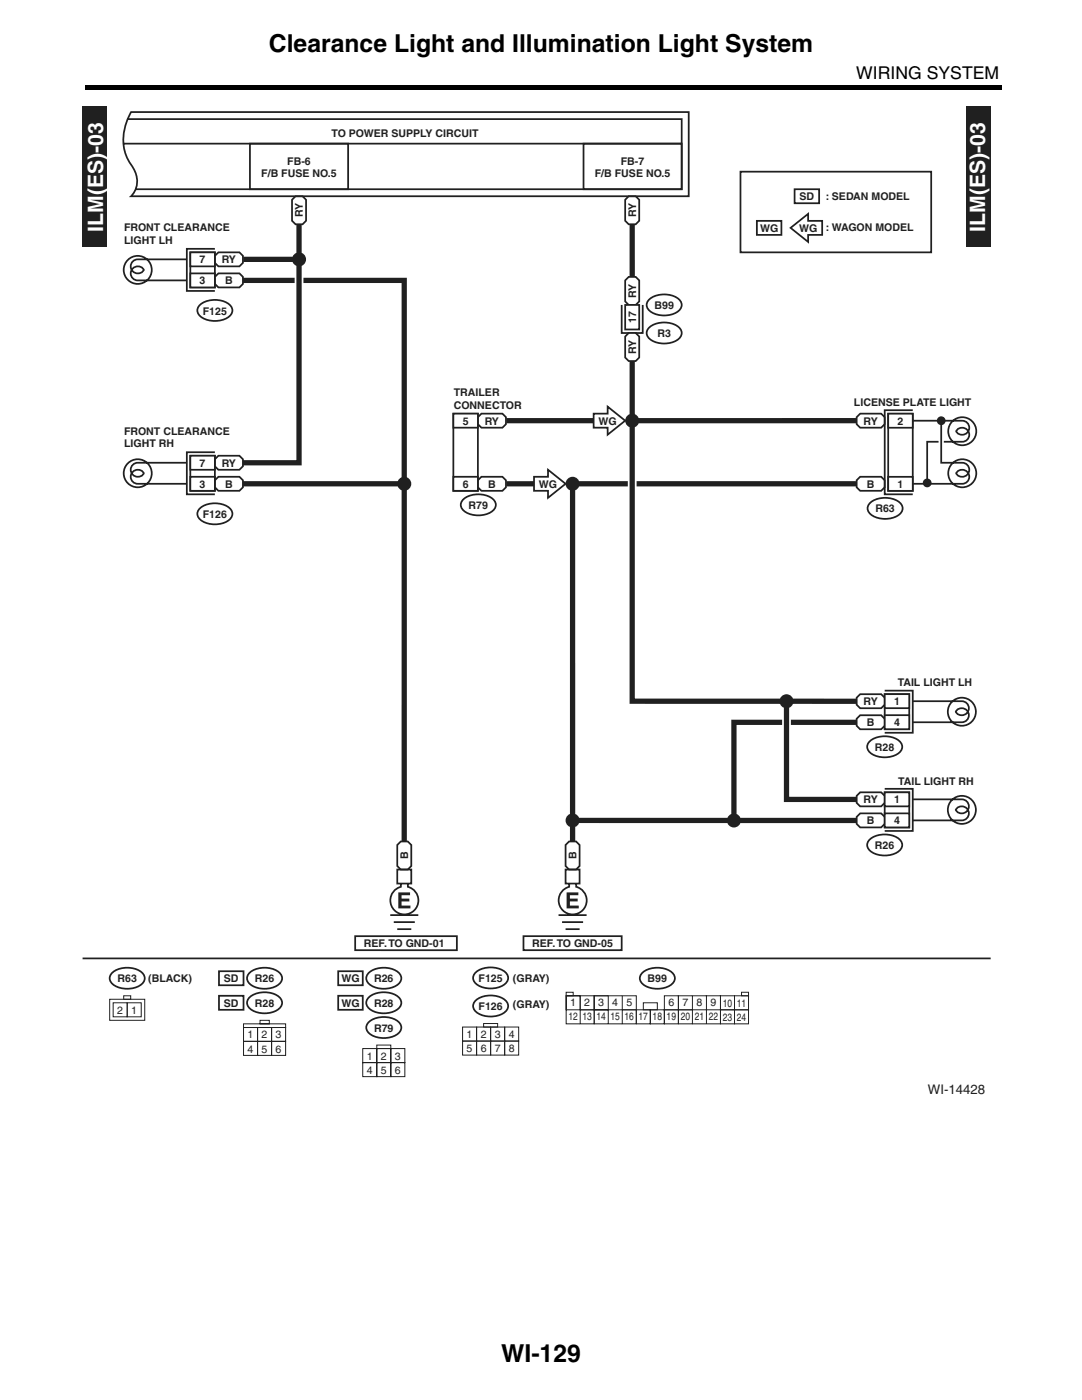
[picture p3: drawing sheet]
<svg xmlns="http://www.w3.org/2000/svg" width="216mm" height="279mm" viewBox="0 0 216 279" stroke-linecap="round" stroke-linejoin="round" font-family="sans-serif">
<path d="M17 17h183v.8h-183z" fill="#000"/>
<g fill="#231f20">
<path d="M16.5 21.3h4.9v28h-4.9z"/>
<path d="M192.8 21.3h4.9v28h-4.9z"/>
</g>
<path d="M80.7 133.7v31.5z" fill="#fff"/>
<path d="M80.7 133.7v31.5" fill="none" stroke="#fff" stroke-width="1.8" stroke-linecap="butt"/>
<path d="M48.5 56h32.2v112M48.6 51.8h11.1M80.8 96.6h-32.3M108.1 96.6h-7M114.3 96.6h56.7M171 144.2h-24.5v19.6" fill="none" stroke="#231f20" stroke-width="1.1" stroke-linecap="butt"/>
<path d="M114.3 114.1v43.4z" fill="#fff"/>
<path d="M114.3 114.1v43.4" fill="none" stroke="#fff" stroke-width="1.8" stroke-linecap="butt"/>
<path d="M59.7 54.6v8.4z" fill="#fff"/>
<path d="M59.7 54.6v8.4" fill="none" stroke="#fff" stroke-width="1.8" stroke-linecap="butt"/>
<path d="M126.2 90.3v11.9z" fill="#fff"/>
<path d="M126.2 90.3v11.9" fill="none" stroke="#fff" stroke-width="1.8" stroke-linecap="butt"/>
<path d="M157 142.1v9.1z" fill="#fff"/>
<path d="M157 142.1v9.1" fill="none" stroke="#fff" stroke-width="1.8" stroke-linecap="butt"/>
<path d="M24.8 28.7h111.3M25.5 23.8h110.6v14h-109M26.2 22.4h111.3v16.8h-111.3a4.4 4.4 0 0 0 .7-5.1l-.7-1.2a9.6 9.6 0 0 1-.3-10zM113.6 168h1.4l.7 .7v4.2l-.7 .7h-1.4l-.7-.7v-4.2zM104.5 186.9h19.6v2.8h-19.6z" fill="none" stroke="#231f20" stroke-width=".35"/>
<path d="M113.1 178.1h2.3v.6h-1.6v.7h1.5v.5h-1.5v.9h1.7v.5h-2.4z" fill="#231f20"/>
<path d="M79.3 168.7l.7-.7h1.4l.7 .7v4.2l-.7 .7h-1.4l-.7-.7zM112.9 173.6h2.8v2.8h-2.8zM113.6 176.4v.6a2.8 2.8 0 0 0-1.6 4.3 2.8 2.8 0 0 0 4.6 0 2.8 2.8 0 0 0-1.6-4.3v-.6M70.9 186.9h20.3v2.8h-20.3zM111.5 182.7h5.6M112.2 184.1h4.2M112.9 185.5h2.8" fill="none" stroke="#231f20" stroke-width=".35"/>
<path d="M79.5 178.1h2.4v.6h-1.7v.7h1.5v.5h-1.5v.9h1.7v.5h-2.4z" fill="#231f20"/>
<path d="M79.3 173.6h2.8v2.8h-2.8zM80 176.4v.6a2.8 2.8 0 0 0-1.6 4.3 2.8 2.8 0 0 0 4.6 0 2.8 2.8 0 0 0-1.6-4.3v-.6M77.9 182.7h5.6M78.6 184.1h4.2M79.3 185.5h2.8" fill="none" stroke="#231f20" stroke-width=".35"/>
<g fill="#231f20">
<circle cx="157" cy="140" r="1.4"/>
<circle cx="146.5" cy="163.8" r="1.4"/>
<circle cx="114.3" cy="163.8" r="1.4"/>
<circle cx="80.7" cy="96.6" r="1.4"/>
<circle cx="59.7" cy="51.8" r="1.4"/>
<circle cx="126.2" cy="84" r="1.4"/>
<circle cx="114.3" cy="96.6" r="1.4"/>
</g>
<path d="M49.9 28.7h19.6v9.1h-19.6zM59 39.2h1.4l.7 .7v4.2l-.7 .7h-1.4l-.7-.7v-4.2zM116.5 28.7h19.6v9.1h-19.6zM125.5 39.2h1.4l.7 .7v4.2l-.7 .7h-1.4l-.7-.7v-4.2zM147.8 34.3h38.1v16.1h-38.1z" fill="none" stroke="#231f20" stroke-width=".35"/>
<path d="M114.3 96.6v71.4" fill="none" stroke="#231f20" stroke-width="1.1" stroke-linecap="butt"/>
<path d="M38 50.4h4.9v7h-4.9z" fill="#fff"/>
<path d="M38 50.4h4.9v7h-4.9zM42.9 49.7h-5.6v8.4h5.6" fill="none" stroke="#231f20" stroke-width=".35"/>
<path d="M43.6 50.4h4.2l.7 .7v1.4l-.7 .7h-4.2l-.7-.7v-1.4z" fill="#fff"/>
<path d="M43.6 50.4h4.2l.7 .7v1.4l-.7 .7h-4.2l-.7-.7v-1.4z" fill="none" stroke="#231f20" stroke-width=".35"/>
<path d="M43.6 54.6h4.2l.7 .7v1.4l-.7 .7h-4.2l-.7-.7v-1.4z" fill="#fff"/>
<path d="M43.6 54.6h4.2l.7 .7v1.4l-.7 .7h-4.2l-.7-.7v-1.4z" fill="none" stroke="#231f20" stroke-width=".35"/>
<path d="M38 54.6h4.9v2.8h-4.9z" fill="#fff"/>
<path d="M38 54.6h4.9v2.8h-4.9z" fill="none" stroke="#231f20" stroke-width=".35"/>
<path d="M38 50.4h4.9v2.8h-4.9z" fill="#fff"/>
<g fill="none" stroke="#231f20" stroke-width=".35">
<path d="M37.3 51.8h-9.8a1.4 1.4 0 0 0-1.2 2.1 1.4 1.4 0 0 0 2.4 0 1.4 1.4 0 0 0-2.4 0 1.4 1.4 0 0 0 1.2 2.1h9.8M38 50.4h4.9v2.8h-4.9zM39.7 61a4.8 4.8 0 0 1 6.3 0 1.63 1.63 0 0 1-.9 2.6 4.9 4.9 0 0 1-5.4-.7 1.38 1.38 0 0 1 0-1.9z"/>
<circle cx="27.5" cy="53.9" r="2.8"/>
</g>
<path d="M38 91h4.9v7h-4.9z" fill="#fff"/>
<path d="M38 91h4.9v7h-4.9zM42.9 90.3h-5.6v8.4h5.6M39.7 101.6a4.8 4.8 0 0 1 6.3 0 1.63 1.63 0 0 1-.9 2.6 4.9 4.9 0 0 1-5.4-.7 1.38 1.38 0 0 1 0-1.9z" fill="none" stroke="#231f20" stroke-width=".35"/>
<path d="M90.5 82.6h4.9v15.4h-4.9z" fill="#fff"/>
<path d="M90.5 82.6h4.9v15.4h-4.9z" fill="none" stroke="#231f20" stroke-width=".35"/>
<path d="M95.4 83.3l.7-.7h4.2l.7 .7v1.4l-.7 .7h-4.2l-.7-.7z" fill="#fff"/>
<path d="M95.4 83.3l.7-.7h4.2l.7 .7v1.4l-.7 .7h-4.2l-.7-.7z" fill="none" stroke="#231f20" stroke-width=".35"/>
<path d="M95.4 95.9l.7-.7h4.2l.7 .7v1.4l-.7 .7h-4.2l-.7-.7z" fill="#fff"/>
<path d="M95.4 95.9l.7-.7h4.2l.7 .7v1.4l-.7 .7h-4.2l-.7-.7z" fill="none" stroke="#231f20" stroke-width=".35"/>
<path d="M90.5 95.2h4.9v2.8h-4.9z" fill="#fff"/>
<path d="M90.5 95.2h4.9v2.8h-4.9z" fill="none" stroke="#231f20" stroke-width=".35"/>
<path d="M90.5 82.6h4.9v2.8h-4.9z" fill="#fff"/>
<g fill="none" stroke="#231f20" stroke-width=".35">
<path d="M90.5 82.6h4.9v2.8h-4.9zM92.3 99.9a4.8 4.8 0 0 1 6.3 0 1.63 1.63 0 0 1-.9 2.5 4.9 4.9 0 0 1-5.4-.7 1.38 1.38 0 0 1 0-1.8zM182.2 140h9.8a1.4 1.4 0 0 1 1.2 2.1 1.4 1.4 0 0 1-2.4 0 1.4 1.4 0 0 1 2.4 0 1.4 1.4 0 0 1-1.2 2.1h-9.8"/>
<circle cx="192" cy="142.1" r="2.8"/>
</g>
<path d="M176.6 138.6h4.9v7h-4.9z" fill="#fff"/>
<path d="M176.6 138.6h4.9v7h-4.9zM176.6 137.9h5.6v8.4h-5.6" fill="none" stroke="#231f20" stroke-width=".35"/>
<path d="M171.7 138.6h4.2l.7 .7v1.4l-.7 .7h-4.2l-.7-.7v-1.4z" fill="#fff"/>
<path d="M171.7 138.6h4.2l.7 .7v1.4l-.7 .7h-4.2l-.7-.7v-1.4z" fill="none" stroke="#231f20" stroke-width=".35"/>
<path d="M176.6 138.6h4.9v2.8h-4.9z" fill="#fff"/>
<path d="M176.6 138.6h4.9v2.8h-4.9z" fill="none" stroke="#231f20" stroke-width=".35"/>
<path d="M171.7 142.8h4.2l.7 .7v1.4l-.7 .7h-4.2l-.7-.7v-1.4z" fill="#fff"/>
<path d="M171.7 142.8h4.2l.7 .7v1.4l-.7 .7h-4.2l-.7-.7v-1.4z" fill="none" stroke="#231f20" stroke-width=".35"/>
<path d="M176.6 142.8h4.9v2.8h-4.9z" fill="#fff"/>
<path d="M173.4 148.2a4.8 4.8 0 0 1 6.3 0 1.63 1.63 0 0 1-.9 2.5 4.9 4.9 0 0 1-5.4-.7 1.38 1.38 0 0 1 0-1.8zM176.6 142.8h4.9v2.8h-4.9z" fill="none" stroke="#231f20" stroke-width=".35"/>
<path d="M43.6 91h4.2l.7 .7v1.4l-.7 .7h-4.2l-.7-.7v-1.4z" fill="#fff"/>
<path d="M43.6 91h4.2l.7 .7v1.4l-.7 .7h-4.2l-.7-.7v-1.4z" fill="none" stroke="#231f20" stroke-width=".35"/>
<path d="M43.6 95.2h4.2l.7 .7v1.4l-.7 .7h-4.2l-.7-.7v-1.4z" fill="#fff"/>
<path d="M43.6 95.2h4.2l.7 .7v1.4l-.7 .7h-4.2l-.7-.7v-1.4z" fill="none" stroke="#231f20" stroke-width=".35"/>
<path d="M38 95.2h4.9v2.8h-4.9z" fill="#fff"/>
<path d="M38 95.2h4.9v2.8h-4.9z" fill="none" stroke="#231f20" stroke-width=".35"/>
<path d="M38 91h4.9v2.8h-4.9z" fill="#fff"/>
<g fill="none" stroke="#231f20" stroke-width=".35">
<path d="M37.3 92.4h-9.8a1.4 1.4 0 0 0-1.2 2.1 1.4 1.4 0 0 0 2.4 0 1.4 1.4 0 0 0-2.4 0 1.4 1.4 0 0 0 1.2 2.1h9.8M38 91h4.9v2.8h-4.9zM173.5 100.6a4.8 4.8 0 0 1 6.3 0 1.63 1.63 0 0 1-.9 2.5 4.9 4.9 0 0 1-5.4-.7 1.38 1.38 0 0 1 0-1.8zM22.2 194.4a4.8 4.8 0 0 1 6.3 0 1.63 1.63 0 0 1-.9 2.5 4.9 4.9 0 0 1-5.4-.7 1.38 1.38 0 0 1 0-1.8z"/>
<circle cx="27.5" cy="94.5" r="2.8"/>
</g>
<path d="M171.7 82.6h4.2l.7 .7v1.4l-.7 .7h-4.2l-.7-.7v-1.4z" fill="#fff"/>
<path d="M171.7 82.6h4.2l.7 .7v1.4l-.7 .7h-4.2l-.7-.7v-1.4z" fill="none" stroke="#231f20" stroke-width=".35"/>
<path d="M171.7 95.2h4.2l.7 .7v1.4l-.7 .7h-4.2l-.7-.7v-1.4z" fill="#fff"/>
<path d="M171.7 95.2h4.2l.7 .7v1.4l-.7 .7h-4.2l-.7-.7v-1.4zM177.3 82.6h4.9v15.4h-4.9zM182.2 81.9h-5.6v16.8h5.6" fill="none" stroke="#231f20" stroke-width=".35"/>
<path d="M177.3 95.2h4.9v2.8h-4.9z" fill="#fff"/>
<path d="M177.3 95.2h4.9v2.8h-4.9z" fill="none" stroke="#231f20" stroke-width=".35"/>
<path d="M177.3 82.6h4.9v2.8h-4.9z" fill="#fff"/>
<g fill="none" stroke="#231f20" stroke-width=".35">
<path d="M177.3 82.6h4.9v2.8h-4.9zM182.3 84h9.8a1.4 1.4 0 0 1 1.2 2.1 1.4 1.4 0 0 1-2.4 0 1.4 1.4 0 0 1 2.4 0 1.4 1.4 0 0 1-1.2 2.1h-7v8.2"/>
<circle cx="192.1" cy="86.1" r="2.8"/>
</g>
<g fill="#231f20">
<circle cx="187.9" cy="84" r=".88"/>
<circle cx="185.1" cy="96.4" r=".88"/>
</g>
<path d="M187.9 87.8v3.5" fill="none" stroke="#fff" stroke-width="1.1" stroke-linecap="butt"/>
<g fill="none" stroke="#231f20" stroke-width=".35">
<path d="M129.4 60a4.8 4.8 0 0 1 6.3 0 1.63 1.63 0 0 1-.9 2.5 4.9 4.9 0 0 1-5.4-.7 1.38 1.38 0 0 1 0-1.8zM124.1 60.9v5.6h4.2v-5.6M129.4 65.6a4.8 4.8 0 0 1 6.3 0 1.63 1.63 0 0 1-.9 2.5 4.9 4.9 0 0 1-5.4-.7 1.38 1.38 0 0 1 0-1.8zM187.9 84v8.4h4.2a1.4 1.4 0 0 1 1.2 2.1 1.4 1.4 0 0 1-2.4 0 1.4 1.4 0 0 1 2.4 0 1.4 1.4 0 0 1-1.2 2.1h-9.8"/>
<circle cx="192.1" cy="94.5" r="2.8"/>
</g>
<path d="M125.5 55.3h1.4l.7 .7v4.2l-.7 .7h-1.4l-.7-.7v-4.2z" fill="#fff"/>
<path d="M125.5 55.3h1.4l.7 .7v4.2l-.7 .7h-1.4l-.7-.7v-4.2z" fill="none" stroke="#231f20" stroke-width=".35"/>
<path d="M124.8 60.9h2.8v4.9h-2.8z" fill="#fff"/>
<path d="M124.8 60.9h2.8v4.9h-2.8z" fill="none" stroke="#231f20" stroke-width=".35"/>
<path d="M125.5 66.5h1.4l.7 .7v4.2l-.7 .7h-1.4l-.7-.7v-4.2z" fill="#fff"/>
<g fill="none" stroke="#231f20" stroke-width=".35">
<path d="M125.5 66.5h1.4l.7 .7v4.2l-.7 .7h-1.4l-.7-.7v-4.2zM182.2 159.6h9.8a1.4 1.4 0 0 1 1.2 2.1 1.4 1.4 0 0 1-2.4 0 1.4 1.4 0 0 1 2.4 0 1.4 1.4 0 0 1-1.2 2.1h-9.8"/>
<circle cx="192" cy="161.7" r="2.8"/>
</g>
<path d="M126.2 44.8v10.5M126.2 72.1v67.9h44.9M101.1 84h19.6M171 84h-44.7" fill="none" stroke="#231f20" stroke-width="1.1" stroke-linecap="butt"/>
<path d="M176.6 158.2h4.9v7h-4.9z" fill="#fff"/>
<path d="M176.6 158.2h4.9v7h-4.9zM176.6 157.5h5.6v8.4h-5.6" fill="none" stroke="#231f20" stroke-width=".35"/>
<path d="M171.7 158.2h4.2l.7 .7v1.4l-.7 .7h-4.2l-.7-.7v-1.4z" fill="#fff"/>
<path d="M171.7 158.2h4.2l.7 .7v1.4l-.7 .7h-4.2l-.7-.7v-1.4z" fill="none" stroke="#231f20" stroke-width=".35"/>
<path d="M176.6 158.2h4.9v2.8h-4.9z" fill="#fff"/>
<path d="M176.6 158.2h4.9v2.8h-4.9z" fill="none" stroke="#231f20" stroke-width=".35"/>
<path d="M171.7 162.4h4.2l.7 .7v1.4l-.7 .7h-4.2l-.7-.7v-1.4z" fill="#fff"/>
<path d="M171.7 162.4h4.2l.7 .7v1.4l-.7 .7h-4.2l-.7-.7v-1.4z" fill="none" stroke="#231f20" stroke-width=".35"/>
<path d="M176.6 162.4h4.9v2.8h-4.9z" fill="#fff"/>
<g fill="none" stroke="#231f20" stroke-width=".35">
<path d="M158.6 37.8h4.9v2.8h-4.9zM173.4 167.8a4.8 4.8 0 0 1 6.3 0 1.63 1.63 0 0 1-.9 2.5 4.9 4.9 0 0 1-5.4-.7 1.38 1.38 0 0 1 0-1.8zM176.6 162.4h4.9v2.8h-4.9zM43.7 198.8h4.9v2.8h-4.9zM43.7 193.9h4.9v2.8h-4.9zM49.7 194.4a4.8 4.8 0 0 1 6.3 0 1.63 1.63 0 0 1-1 2.5 4.9 4.9 0 0 1-5.3-.7 1.38 1.38 0 0 1 0-1.8zM49.7 199.3a4.8 4.8 0 0 1 6.3 0 1.63 1.63 0 0 1-1 2.5 4.9 4.9 0 0 1-5.3-.7 1.38 1.38 0 0 1 0-1.8zM67.5 198.8h4.9v2.8h-4.9zM67.5 193.9h4.9v2.8h-4.9zM73.5 194.4a4.8 4.8 0 0 1 6.3 0 1.63 1.63 0 0 1-1 2.5 4.9 4.9 0 0 1-5.3-.7 1.38 1.38 0 0 1 0-1.8zM73.5 199.3a4.8 4.8 0 0 1 6.3 0 1.63 1.63 0 0 1-1 2.5 4.9 4.9 0 0 1-5.3-.7 1.38 1.38 0 0 1 0-1.8zM128.1 194.4a4.8 4.8 0 0 1 6.3 0 1.63 1.63 0 0 1-1 2.5 4.9 4.9 0 0 1-5.3-.7 1.38 1.38 0 0 1 0-1.8z"/>
<path d="M73.5 204.2a4.8 4.8 0 0 1 6.3 0 1.63 1.63 0 0 1-1 2.6 4.9 4.9 0 0 1-5.3-.8 1.38 1.38 0 0 1 0-1.8z"/>
</g>
<path d="M157 140v19.6h14.1M114.3 163.8h56.8" fill="none" stroke="#231f20" stroke-width="1.1" stroke-linecap="butt"/>
<g fill="none" stroke="#231f20" stroke-width=".2">
<path d="M21.9 199.5h7v4.2h-7zM24.7 198.8h1.4v.7h-1.4zM113 198.8h2.8v2.8h-2.8zM113 198.1h1.4v.7h-1.4zM115.8 198.8h2.8v2.8h-2.8zM115.8 198.8h-2.8v5.6h2.8M118.6 198.8h8.4v2.8h-8.4zM124.2 198.8v2.8M132.6 198.8h2.8v2.8h-2.8zM135.4 198.8h2.8v2.8h-2.8zM138.2 198.8h5.6v5.6h-5.6M141 198.8v5.6"/>
<path d="M143.8 198.8h2.8v2.8h-2.8zM146.6 198.8h2.8v2.8h-2.8zM148 198.1h1.4v.7h-1.4zM22.6 200.2h2.8v2.8h-2.8zM25.4 200.2h2.8v2.8h-2.8zM48.6 205.1h2.8v2.8h-2.8zM48.6 207.9h2.8v2.8h-2.8zM48.6 204.4h8.4v.7h-8.4zM51.4 205.1h2.8v2.8h-2.8zM51.4 207.9h2.8v2.8h-2.8zM51.9 203.7h1.9v.7h-1.9zM54.2 205.1h2.8v2.8h-2.8z"/>
<path d="M54.2 207.9h2.8v2.8h-2.8zM72.4 209.3h2.8v2.8h-2.8zM72.4 212.1h2.8v2.8h-2.8zM75.2 212.1h2.8v2.8h-2.8zM75.2 209.3h2.8v2.8h-2.8zM75.2 208.6h2.8v.7h-2.8zM78 209.3h2.8v2.8h-2.8zM78 212.1h2.8v2.8h-2.8zM115.8 201.6h2.8v2.8h-2.8zM121.4 204.4v-5.6h-2.8v2.8h2.8h-2.8v2.8h5.6M124.2 201.6h2.8v2.8h-2.8zM127 201.6h2.8v2.8h-2.8z"/>
<path d="M128.4 200.2h2.8v1.4h-2.8zM129.8 201.6h2.8v2.8h-2.8zM132.6 201.6h2.8v2.8h-2.8zM135.4 201.6h2.8v2.8h-2.8zM138.2 201.6h5.6M143.8 201.6h2.8v2.8h-2.8zM146.6 201.6h2.8v2.8h-2.8z"/>
</g>
<path d="M118.5 82.6h2.8v-1.4l3.5 2.8-3.5 2.8v-1.4h-2.8z" fill="#fff"/>
<path d="M118.5 82.6h2.8v-1.4l3.5 2.8-3.5 2.8v-1.4h-2.8z" fill="none" stroke="#231f20" stroke-width=".35"/>
<path d="M106.6 95.2h2.8v-1.4l3.5 2.8-3.5 2.8v-1.4h-2.8z" fill="#fff"/>
<path d="M106.6 95.2h2.8v-1.4l3.5 2.8-3.5 2.8v-1.4h-2.8zM16.5 191.3h181.2M94.8 199.9a4.8 4.8 0 0 1 6.3 0 1.63 1.63 0 0 1-1 2.6 4.9 4.9 0 0 1-5.3-.8 1.38 1.38 0 0 1 0-1.8zM94.8 194.3a4.8 4.8 0 0 1 6.3 0 1.63 1.63 0 0 1-1 2.6 4.9 4.9 0 0 1-5.3-.8 1.38 1.38 0 0 1 0-1.8z" fill="none" stroke="#231f20" stroke-width=".35"/>
<path d="M59.7 44.8v47.6h-11.2" fill="none" stroke="#231f20" stroke-width="1.1" stroke-linecap="butt"/>
<path d="M92.3 205h2.8v2.8h-2.8zM92.3 207.8h2.8v2.8h-2.8zM95.1 205h2.8v2.8h-2.8zM95.1 207.8h2.8v2.8h-2.8zM96.5 204.3h2.8v.7h-2.8zM97.9 205h2.8v2.8h-2.8zM97.9 207.8h2.8v2.8h-2.8zM100.7 205h2.8v2.8h-2.8zM100.7 207.8h2.8v2.8h-2.8z" fill="none" stroke="#231f20" stroke-width=".2"/>
<path d="M157.8 45.5l3.5-2.8v1.4h2.8v2.8h-2.8v1.4z" fill="#fff"/>
<path d="M151.1 44.1h4.9v2.8h-4.9zM157.8 45.5l3.5-2.8v1.4h2.8v2.8h-2.8v1.4z" fill="none" stroke="#231f20" stroke-width=".35"/>
<g font-size="4.9">
<text x="53.7" y="10.3">Clearance Light and Illumination Light System</text>
<text x="100" y="271.9">WI-129</text>
</g>
<g font-size="4.2" fill="#fff">
<text x="20.6" y="46.2" transform="rotate(-90 20.6 46.2)">ILM(ES)-03</text>
<text x="196.7" y="46.2" transform="rotate(-90 196.7 46.2)">ILM(ES)-03</text>
</g>
<text font-size="3.5" x="170.9" y="15.7">WIRING SYSTEM</text>
<text font-size="2.6" fill="#231f20" x="185.2" y="218.3">WI-14428</text>
<g font-size="2.1" fill="#231f20">
<text x="66.2" y="27.4">TO POWER SUPPLY CIRCUIT</text>
<text x="52.1" y="35.3">F/B FUSE NO.5</text>
<text x="57.3" y="32.9">FB-6</text>
<text x="118.7" y="35.3">F/B FUSE NO.5</text>
<text x="123.9" y="32.9">FB-7</text>
<text x="159.6" y="40">SD</text>
<text x="164.8" y="39.9">: SEDAN MODEL</text>
<text x="24.8" y="46.2">FRONT CLEARANCE</text>
<text x="60.5" y="43.4" transform="rotate(-90 60.5 43.4)">RY</text>
<text x="127" y="43.4" transform="rotate(-90 127 43.4)">RY</text>
<text x="151.7" y="46.3">WG</text>
<text x="159.5" y="46.3">WG</text>
<text x="164.8" y="46.1">: WAGON MODEL</text>
<text x="24.8" y="48.6">LIGHT LH</text>
<text x="39.9" y="52.6">7</text>
<text x="44.3" y="52.6">RY</text>
<text x="39.9" y="56.8">3</text>
<text x="44.9" y="56.8">B</text>
<text x="127" y="59.5" transform="rotate(-90 127 59.5)">RY</text>
<text x="40.5" y="62.8">F125</text>
<text x="127" y="64.5" transform="rotate(-90 127 64.5)">17</text>
<text x="130.6" y="61.7">B99</text>
<text x="127" y="70.7" transform="rotate(-90 127 70.7)">RY</text>
<text x="131.2" y="67.3">R3</text>
<text x="90.6" y="79.1">TRAILER</text>
<text x="90.6" y="81.5">CONNECTOR</text>
<text x="170.5" y="81.1">LICENSE PLATE LIGHT</text>
<text x="24.8" y="86.8">FRONT CLEARANCE</text>
<text x="24.8" y="89.2">LIGHT RH</text>
<text x="92.4" y="84.8">5</text>
<text x="96.8" y="84.8">RY</text>
<text x="119.5" y="84.8">WG</text>
<text x="172.4" y="84.8">RY</text>
<text x="179.2" y="84.8">2</text>
<text x="39.9" y="93.2">7</text>
<text x="44.3" y="93.2">RY</text>
<text x="39.9" y="97.4">3</text>
<text x="44.9" y="97.4">B</text>
<text x="92.4" y="97.4">6</text>
<text x="93.5" y="101.6">R79</text>
<text x="97.4" y="97.4">B</text>
<text x="107.6" y="97.4">WG</text>
<text x="173" y="97.4">B</text>
<text x="179.2" y="97.4">1</text>
<text x="40.5" y="103.4">F126</text>
<text x="174.7" y="102.3">R63</text>
<text x="179.2" y="137">TAIL LIGHT LH</text>
<text x="172.4" y="140.8">RY</text>
<text x="178.5" y="140.8">1</text>
<text x="173" y="145">B</text>
<text x="174.7" y="149.9">R28</text>
<text x="178.5" y="145">4</text>
<text x="172.4" y="160.4">RY</text>
<text x="178.5" y="160.4">1</text>
<text x="179.3" y="156.7">TAIL LIGHT RH</text>
<text x="173" y="164.6">B</text>
<text x="178.5" y="164.6">4</text>
<text x="81.5" y="171.5" transform="rotate(-90 81.5 171.5)">B</text>
<text x="115.1" y="171.5" transform="rotate(-90 115.1 171.5)">B</text>
<text x="174.7" y="169.5">R26</text>
<text x="72.6" y="189.1">REF. TO GND-01</text>
<text x="106.2" y="189.1">REF. TO GND-05</text>
<text x="23.4" y="196.1">R63</text>
<text x="29.6" y="196">(BLACK)</text>
<text x="44.7" y="196.1">SD</text>
<text x="50.9" y="196.1">R26</text>
<text x="68.1" y="196.1">WG</text>
<text x="74.7" y="196.1">R26</text>
<text x="95.5" y="196">F125</text>
<text x="102.4" y="195.9">(GRAY)</text>
<text x="129.3" y="196.1">B99</text>
<text x="23.4" y="202.4">2</text>
<text x="26.2" y="202.4">1</text>
<text x="44.7" y="201">SD</text>
<text x="50.9" y="201">R28</text>
<text x="68.1" y="201">WG</text>
<text x="74.7" y="201">R28</text>
<text x="95.5" y="201.6">F126</text>
<text x="102.4" y="201.2">(GRAY)</text>
<text x="113.5" y="203.7">12</text>
<text x="113.8" y="200.9">1</text>
<text x="116.3" y="203.7">13</text>
<text x="116.6" y="200.9">2</text>
<text x="119.1" y="203.7">14</text>
<text x="119.4" y="200.9">3</text>
<text x="121.9" y="203.7">15</text>
<text x="122.2" y="200.9">4</text>
<text x="124.7" y="203.7">16</text>
<text x="125" y="200.9">5</text>
<text x="127.5" y="203.7">17</text>
<text x="130.3" y="203.7">18</text>
<text x="133.1" y="203.7">19</text>
<text x="133.4" y="200.9">6</text>
<text x="135.9" y="203.7">20</text>
<text x="136.2" y="200.9">7</text>
<text x="138.7" y="203.7">21 22</text>
<text x="139" y="200.9">8</text>
<text x="141.8" y="200.9">9</text>
<text x="144.3" y="203.8">23</text>
<text x="144.3" y="201">10</text>
<text x="147.1" y="201">11</text>
<text x="147.1" y="203.8">24</text>
<text x="49.4" y="207.3">1</text>
<text x="52.2" y="207.3">2</text>
<text x="55" y="207.3">3</text>
<text x="74.7" y="205.9">R79</text>
<text x="93.1" y="207.2">1</text>
<text x="93.1" y="210">5</text>
<text x="95.9" y="207.2">2</text>
<text x="95.9" y="210">6</text>
<text x="98.7" y="207.2">3</text>
<text x="98.7" y="210">7</text>
<text x="101.5" y="207.2">4</text>
<text x="101.5" y="210">8</text>
<text x="49.4" y="210.1">4</text>
<text x="52.2" y="210.1">5</text>
<text x="55" y="210.1">6</text>
<text x="73.2" y="211.5">1</text>
<text x="73.2" y="214.3">4</text>
<text x="76" y="214.3">5</text>
<text x="76" y="211.5">2</text>
<text x="78.8" y="214.3">6</text>
<text x="78.8" y="211.5">3</text>
</g>
</svg>
